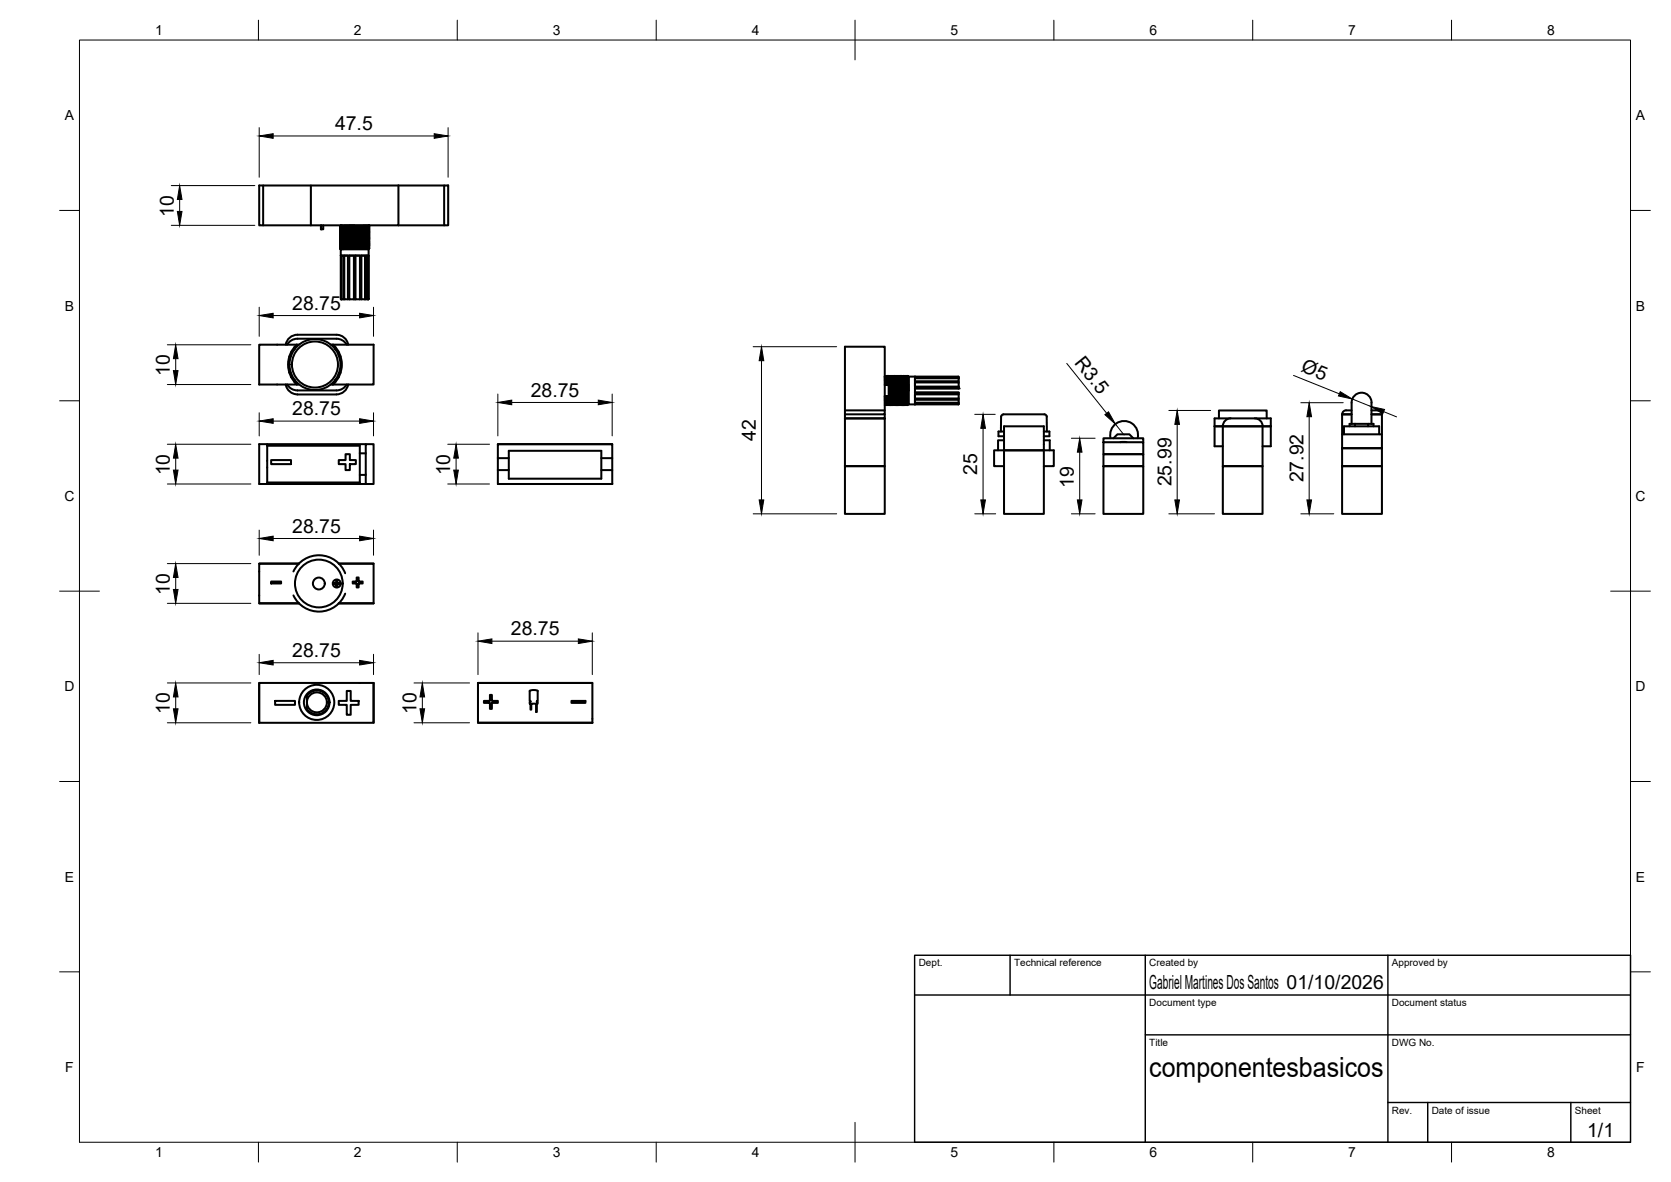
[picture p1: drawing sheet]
<svg xmlns="http://www.w3.org/2000/svg" width="420mm" height="297mm" viewBox="0 0 420 297" stroke-linecap="round" stroke-linejoin="round" font-family="sans-serif">
<!-- layer: Visible -->
<g fill="none" stroke="#000" stroke-width=".51">
<path d="M66.2 46.6v10h-1v-10h35M66.2 56.6h12M78.2 46.6v10h22v-10M80.7 56.6v1l.1-1M81.3 56.6v1h-.5M85.5 56.8h.1M85.5 57.1h.1M85.5 57.4h.1M85.5 57.7h.1M85.5 58h.1M85.5 58.3h.1M85.5 58.6h.1"/>
<path d="M85.5 58.9h.1M85.5 59.2h.1M85.5 59.5h.1M85.5 59.8h.1M85.5 59.8l.2 .1M85.5 59.5l.2 .1M85.5 59.2l.2 .1M85.5 58.9l.2 .1M85.5 58.6l.2 .1M85.5 58.3l.2 .1M85.5 58l.2 .1M85.5 57.7l.2 .1"/>
<path d="M85.5 57.4l.2 .1M85.5 57.1l.2 .1M85.5 56.8l.2 .1M85.7 56.6v.1M85.7 56.9v.1M85.7 57.2v.1M85.7 57.5v.1M85.7 57.8v.1M85.7 58.1v.1M85.7 58.4v.1M85.7 58.7v.1M85.7 59v.1"/>
<path d="M85.7 59.3v.1M85.7 59.6v.1M85.7 59.9v.1M85.7 60l-.2 .1M85.7 59.7l-.2 .1M85.7 59.4l-.2 .1M85.7 59.1l-.2 .1M85.7 58.8l-.2 .1M85.7 58.5l-.2 .1M85.7 58.2l-.2 .1M85.7 57.9l-.2 .1M85.7 57.6l-.2 .1"/>
<path d="M85.7 57.3l-.2 .1M85.7 57l-.2 .1M85.7 56.7l-.2 .1M89.2 56.6l-3.5 .1M92.7 59.8l-7 .2M92.7 59.5l-7 .2M92.7 59.3l-7 .1M92.7 58.9l-7 .2M92.7 58.6l-7 .2M92.7 58.3l-7 .2M92.7 58l-7 .2M92.7 57.7l-7 .2"/>
<path d="M92.7 57.5l-7 .1M92.7 57.1l-7 .2M92.7 56.8l-7 .2M92.7 59.8l-7 .1M92.7 59.5l-7 .1M92.7 59.2l-7 .1M92.7 58.9l-7 .1M92.7 58.6l-7 .1M92.7 58.3l-7 .1M92.7 58l-7 .1M92.7 57.7l-7 .1M92.7 57.4l-7 .1"/>
<path d="M92.7 57.1l-7 .1M92.7 56.8l-7 .1M92.7 58.3l.1 .1-7.3 .2M92.7 56.8h.1M92.7 57.1h.1M92.7 57.4v.1M92.7 57.7h.1M92.7 58h.1M92.7 58.3h.1M92.7 58.6h.1M92.7 58.9h.1M92.7 59.2v.1"/>
<path d="M92.7 59.5h.1M92.7 59.8h.1M92.7 59.8l.1 .1M92.7 59.5l.1 .1M92.7 59.3h.1M92.7 58.9l.1 .1M92.7 58.6l.1 .1M92.7 58l.1 .1M92.7 57.7l.1 .1M92.7 57.5h.1M92.7 57.1l.1 .1M92.7 56.8l.1 .1"/>
<path d="M92.8 56.6h.1M92.8 60l-7.3 .1M92.8 59.7l-7.3 .1M92.8 59.4l-7.3 .1M92.8 59.1l-7.3 .1M92.8 58.8l-7.3 .1M92.8 58.5l-7.3 .1M92.8 58.2l-7.3 .1M92.8 57.9l-7.3 .1M92.8 57.6l-7.3 .1M92.8 57.3l-7.3 .1M92.8 57l-7.3 .1"/>
<path d="M92.8 56.7l-7.3 .1M92.8 59.9l-7.3 .2M92.8 59.6l-7.3 .2M92.8 59.3l-7.3 .2M92.8 59l-7.3 .2M92.8 58.7l-7.3 .2M92.8 58.1l-7.3 .2M92.8 57.8l-7.3 .2M92.8 57.5l-7.3 .2M92.8 57.2l-7.3 .2M92.8 56.9l-7.3 .2M92.8 56.6l-7.3 .2"/>
<path d="M92.8 56.6v.1M92.8 56.9v.1M92.8 57.2v.1M92.8 57.5v.1M92.8 57.8v.1M92.8 58.1v.1M92.8 58.4v.1M92.8 58.7v.1M92.8 59v.1M92.8 59.3v.1M92.8 59.6v.1M92.8 59.9v.1"/>
<path d="M92.8 60l-.1 .1M92.8 59.7l-.1 .1M92.8 59.4l-.1 .1M92.8 59.1l-.1 .1M92.8 58.8l-.1 .1M92.8 58.5l-.1 .1M92.8 58.2l-.1 .1M92.8 57.9l-.1 .1M92.8 57.6l-.1 .1M92.8 57.3l-.1 .1M92.8 57l-.1 .1M92.8 56.7l-.1 .1"/>
<path d="M100.2 56.6h11.5M100.2 46.6h11.5M111.7 46.6h1v10h-1zM85.5 62.5l.2 .1M85.5 60.1h.1M85.5 60.4h.1M85.5 60.7h.1M85.5 61h.1M85.5 61.3h.1M85.5 61.6h.1M85.5 61.9h.1M85.5 62.2h.1"/>
<path d="M85.5 62.2l.2 .1M85.5 61.9l.2 .1M85.5 61.6l.2 .1M85.5 61.3l.2 .1M85.5 61l.2 .1M85.5 60.7l.2 .1M85.5 60.4l.2 .1M85.5 60.1l.2 .1M85.7 62.6h7v1.6h-7zM85.7 60.2v.1M85.7 60.5v.1M85.7 60.8v.1"/>
<path d="M85.7 61.1v.1M85.7 61.4v.1M85.7 61.7v.1M85.7 62v.1M85.7 62.3v.1M85.7 62.4l-.2 .1M85.7 62.1l-.2 .1M85.7 61.8l-.2 .1M85.7 61.5l-.2 .1M85.7 61.2l-.2 .1M85.7 60.9l-.2 .1M85.7 60.6l-.2 .1"/>
<path d="M85.7 60.3l-.2 .1M85.7 64.2v11zM85.7 75.2h.2M85.9 75.2l-.1-.1v-10.9h.5l.1 11M86.7 75.2l-.1-.1v-10.9h.9v11M87.9 75.2l-.1-11h1.2l-.1 11M89.2 64.2v11M89.5 75.2l-.1-11h1.1l-.1 11M90.9 75.2v-11h.9l-.1 11M92 75.2v-11h.5l-.1 11M92.6 64.2v11zM92.7 75.2h-6.8"/>
<path d="M92.7 62.2l-7 .2M92.7 61.9l-7 .2M92.7 61.6l-7 .2M92.7 61.3l-7 .2M92.7 61.1l-7 .1M92.7 60.7l-7 .2M92.7 60.4l-7 .2M92.7 60.1l-7 .2M92.7 62.5l-7 .1M92.7 62.2l-7 .1M92.7 61.9l-7 .1M92.7 61.3l-7 .1"/>
<path d="M92.7 61l-7 .1M92.7 60.7l-7 .1M92.7 60.4l-7 .1M92.7 60.1l-7 .1M92.7 62.5v.1h-7M92.7 60.1h.1M92.7 60.4h.1M92.7 60.7h.1M92.7 61v.1M92.7 61.3h.1M92.7 61.6h.1M92.7 61.9h.1"/>
<path d="M92.7 62.2h.1M92.7 62.2l.1 .1M92.7 61.9l.1 .1M92.7 61.6l.1 .1M92.7 61.3l.1 .1M92.7 61.1h.1M92.7 60.7l.1 .1M92.7 60.4l.1 .1M92.7 60.1l.1 .1M92.8 61.5l-7.1 .2M92.8 62.4l-7.3 .1M92.8 62.1l-7.3 .1"/>
<path d="M92.8 61.8l-7.3 .1M92.8 61.5l-7.3 .1M92.8 61.2l-7.3 .1M92.8 60.9l-7.3 .1M92.8 60.6l-7.3 .1M92.8 60.3l-7.3 .1M92.8 62.3l-7.3 .2M92.8 62l-7.3 .2M92.8 61.7l-7.3 .2M92.8 61.4l-7.3 .2M92.8 61.1l-7.3 .2M92.8 60.8l-7.3 .2"/>
<path d="M92.8 60.5l-7.3 .2M92.8 60.2l-7.3 .2M92.8 60.2v.1M92.8 60.5v.1M92.8 60.8v.1M92.8 61.1v.1M92.8 61.4v.1M92.8 61.7v.1M92.8 62v.1M92.8 62.3v.1M92.8 62.4l-.1 .1M92.8 62.1l-.1 .1"/>
<path d="M92.8 61.8l-.1 .1M92.8 61.2l-.1 .1M92.8 60.9l-.1 .1M92.8 60.6l-.1 .1M92.8 60.3l-.1 .1M71.8 86.6a2.99 2.99 0 0 1 3-2.5h9.8a2.99 2.99 0 0 1 2.9 2.5M72.7 89.6h.4M72.7 93.6h.4M73.1 94.6h.1M73.1 88.6h.1M73.2 88.5v.9M73.2 93.9v.8"/>
<path d="M74 87.3v.5M74 95.4v.6M74.1 87.4v.3M74.1 95.6v.3M74.1 95.9l.1 .3M74.2 87.1l-.1 .3M74.6 96.6h.1M74.6 86.6a6.8 6.8 0 0 0 .1 10M74.7 86.6h-.1M75.2 86.6h-10v10h10M83.2 96.6h.5M83.2 86.6h.5"/>
<path d="M83.7 86.6h.1M83.7 86.6h10.2v10h-10.2M83.7 96.6h.1M83.7 86.6a6.8 6.8 0 0 1 0 10M84.2 87.1v.6M84.2 95.6v.6M84.3 87.3v.5M84.3 95.4v.6M85.2 88.5v.9M85.2 93.9v.8M85.2 94.6h.1M85.2 88.6h.1"/>
<path d="M85.3 93.6h.3M85.3 89.6h.3M87.2 96.6l-.7 .8-1.4 .7h-10.3l-1.5-.4-1.1-1.1M87.2 86.6l-.7-.8-1.4-.6-10.3-.1-1.5 .4-1.1 1.1M87.5 96.6a2.99 2.99 0 0 1-2.9 2.5h-9.8a3 3 0 0 1-3-2.5M222.5 96.7h1v2.8h-1v2.1M222.5 94.6v2.1M222.5 99.5l.1 2.1M222.5 94.5l.1 2.2M222.5 94.5h.1M222.5 94.5v.1M222.6 94.5v2.2"/>
<path d="M222.6 94.5l.1 .1M222.7 94.6v2.1M222.7 99.5v2.3zM222.7 94.6h.1M222.8 94.6v2.1M222.8 99.5v2.1M222.8 99.5l.1 2.1M222.8 94.5l.1 2.2M222.8 94.5h.1M222.8 94.5v.1M222.9 94.5v2.2M222.9 94.5l.1 .1"/>
<path d="M223 94.6v2.1M223 94.6h.1M223.1 94.6v2.1M223.1 99.5v2.1M223.1 99.5l.1 2.1M223.1 94.5l.1 2.2zM223.1 94.5h.1M223.1 94.5v.1M223.2 94.5l.1 .1M223.2 99.5l.1 2.3M223.3 94.6v2.1M223.3 99.5v2.3"/>
<path d="M223.3 94.6h.1M223.4 94.6v2.1M223.4 94.6l.1-.1 .1 7.3M223.4 99.5v2.1M223.5 99.5v2.1M223.5 94.5h.1M223.5 94.5l.1 7.3M223.5 94.5l.1 .1M223.6 94.6l.1 7M223.6 94.6h.1M223.6 94.6l.2 7M223.8 94.5l.1 7.3"/>
<path d="M223.8 94.5h.1M223.8 94.5l-.2 .1M223.8 94.5l.1 .1M223.9 94.6l.1 7M223.9 94.6h.1M223.9 94.6l.2 7M224 94.5l.2 7.3M224 94.5h.1M224 94.5l-.1 .1M224.1 94.5l.1 7.3M224.1 94.5l.1 .1M224.2 94.6l.1 7"/>
<path d="M224.2 94.6h.1M224.3 94.6l.1 7M224.3 94.5l.2 7.3M224.3 94.5h.1M224.3 94.5v.1M224.4 94.5l.1 7.3M224.4 94.5l.1 .1M224.5 94.6l.1 7M224.5 94.6h.1M224.6 94.6l.1 7M224.6 94.5l.2 7.3M224.6 94.5h.1"/>
<path d="M224.6 94.5v.1M224.7 94.5l.1 7.3M224.7 94.5l.1 .1M224.8 94.6l.1 7M224.8 94.6h.1M224.9 94.6l.1 7M224.9 94.5l.2 7.3M224.9 94.5h.1M224.9 94.5v.1M225 94.5l.1 7.3M225 94.5l.1 .1M225.1 94.6l.1 7"/>
<path d="M225.1 94.6h.1M225.1 94.6l.2 7M225.3 94.5l.1 7.3M225.3 94.5h.1M225.3 94.5l-.2 .1M225.3 94.5l.1 .1M225.4 94.6l.1 7M225.4 94.6h.1M225.4 94.6l.2 7M225.6 94.5l.1 7.3M225.6 94.5h.1M225.6 94.5l-.2 .1"/>
<path d="M225.6 94.5l.1 .1M225.7 94.6l.2 7M225.7 94.6l.1 7M225.8 94.5l.2 7.3M225.8 94.5h.1M225.8 94.5l-.1 .1M225.9 94.5l.1 7.3M225.9 94.5l.1 .1M226 94.6l.1 7M226 94.6h.1M226.1 94.6l.1 7M226.1 94.5l.2 7.3"/>
<path d="M226.1 94.5h.1M226.1 94.5v.1M226.2 94.5l.1 7.3M226.2 94.5l.1 .1M226.3 94.6l.1 7M226.3 94.6h.1M226.4 94.6l.1 7M226.4 94.5l.2 7.3M226.4 94.5h.1M226.4 94.5v.1M226.5 94.5l.1 7.3M226.5 94.5l.1 .1"/>
<path d="M226.6 94.6l.1 7M226.6 94.6h.1M226.7 94.6l.1 7M226.7 94.5l.2 7.3M226.7 94.5h.1M226.7 94.5v.1M226.8 94.5l.1 7.3M226.8 94.5l.1 .1M226.9 94.6l.1 7M226.9 94.6h.1M226.9 94.6l.2 7M227.1 94.5l.1 7.3"/>
<path d="M227.1 94.5h.1M227.1 94.5l-.2 .1M227.1 94.5l.1 .1M227.2 94.6l.1 7M227.2 94.6h.1M227.2 94.6l.2 7M227.4 94.5l.1 7.3M227.4 94.5h.1M227.4 94.5l-.2 .1M227.4 94.5l.1 .1M227.5 94.6l.1 7M227.5 94.6h.1"/>
<path d="M227.6 94.6l.1 7M227.6 94.5l.2 7.3M227.6 94.5h.1M227.6 94.5v.1M227.7 94.5l.1 7.3M227.7 94.5l.1 .1M227.8 94.6l.1 7M227.8 94.6h.1M227.9 94.6l.1 7M227.9 94.5l.2 7.3M227.9 94.5h.1M227.9 94.5v.1"/>
<path d="M228 94.5l.1 7.3M228 94.5l.1 .1M228.1 94.6l.1 7M228.1 94.6h.1M228.2 94.6v3.5h.3l-.1-3.5M228.2 94.5l.1 3.6M228.2 94.5h.1M228.2 94.5v.1M228.3 94.5l.1 3.6M228.3 94.5l.1 .1M228.4 94.6l.1 7h-.3M228.5 94.6h1.6v7h-1.6z"/>
<path d="M230.1 97.5l10.9 .1zM230.1 97.5h11M230.1 98.6l10.9 .1zM241 96.2v-.1h-10.9v1.1l10.9-.1M241 95.2v-.1h-10.9v.7h10.9M241 95l-10.9-.1v-.3h10.9v2.5M241 97.1v.5M241 99.2l-10.9-.1v1l10.9-.1M241 98.6v3h-10.9M241.1 98.7l-11 .1M67.2 112h23.3v9.2h-23.3M67.2 111.6h24.8"/>
<path d="M68.2 115.6h5v1h-5zM85.2 115.6h1.7v-1.5h1.1v1.5h1.5v1h-1.5v1.5h-1.1v-1.5h-1.7zM90.5 119.3h1.5M90.5 113.9h1.5M92 111.6h1.9v10h-1.9zM125.2 115.1v3h2.7M125.2 118.1v3.5h28.7M125.2 111.6h28.7M127.9 113.3h23.3v7h-23.3zM127.9 115.1h-2.7v-3.5h28.7v3.5h-2.7M151.2 118.1h2.7M153.9 115.1v6.5"/>
<path d="M212.4 103.1h10.1v1h-10.1M212.4 117.1h10.1v12h-10.1zM212.4 105.1h10.1v12h-10.1zM222.5 103.1v-16h-10.1v18h10.1v-1M222.5 101.6h.1M222.5 101.6v.2M222.6 101.6l.1 .2M222.7 101.8h.1M222.8 101.6h.1M222.8 101.6l-.1 .2M222.9 101.6l.1 .2M223 101.8v-2.3v2.3"/>
<path d="M223 101.8h.1M223.1 101.6h.1M223.1 101.6l-.1 .2M223.2 101.6l.1 .2M223.3 101.8h.1M223.4 101.6h.1M223.4 101.6l-.1 .2M223.5 101.6l.1 .2M223.6 101.8h.1M223.7 101.6h.1M223.7 101.6l-.1 .2M223.8 101.6l.1 .2"/>
<path d="M223.9 101.8h.1M224 101.6h.1M224 101.6l-.1 .2M224.1 101.6l.1 .2M224.2 101.8h.1M224.3 101.6h.1M224.3 101.6l-.1 .2M224.4 101.6l.1 .2M224.5 101.8h.1M224.6 101.6h.1M224.6 101.6l-.1 .2M224.7 101.6l.1 .2"/>
<path d="M224.8 101.8h.1M224.9 101.6h.1M224.9 101.6l-.1 .2M225 101.6l.1 .2M225.1 101.8h.1M225.2 101.6h.1M225.2 101.6l-.1 .2M225.3 101.6l.1 .2M225.4 101.8h.1M225.5 101.6h.1M225.5 101.6l-.1 .2M225.6 101.6l.1 .2"/>
<path d="M225.7 101.8h.1M225.8 101.6h.1M225.8 101.6l-.1 .2M225.9 101.6l.1 .2M226 101.8h.1M226.1 101.6h.1M226.1 101.6l-.1 .2M226.2 101.6l.1 .2M226.3 101.8h.1M226.4 101.6h.1M226.4 101.6l-.1 .2M226.5 101.6l.1 .2"/>
<path d="M226.6 101.8h.1M226.7 101.6h.1M226.7 101.6l-.1 .2M226.8 101.6l.1 .2M226.9 101.8h.1M227 101.6h.1M227 101.6l-.1 .2M227.1 101.6l.1 .2M227.2 101.8h.1M227.3 101.6h.1M227.3 101.6l-.1 .2M227.4 101.6l.1 .2"/>
<path d="M227.5 101.8h.1M227.6 101.6h.1M227.6 101.6l-.1 .2M227.7 101.6l.1 .2M227.8 101.8h.1M227.9 101.6h.1M227.9 101.6l-.1 .2M228 101.6l.1 .2M228.1 101.8h.1M228.2 101.6l-.1 .2M241 101.3l-10.9 .1v.2M241 100.5h-10.9v.7h10.9v-.1"/>
<path d="M251.7 104.7v3.7M252.5 110.6h-1.5v2.6M252.5 113.2v-6.1h10v6.1M252.5 108.4h-1.4v1.2h1.4M252.5 117.1h-2.5v-3.9h15v3.9h-2.5M252.5 113.2v15.9h10v-15.9M252.5 113.2h10M262.5 110.6h1.4v2.6M262.5 108.4h1.4v1.2h-1.4M262.6 104.1h-9.2a1.28 1.28 0 0 0-1.7 .6M262.6 104.1l.4 .2 .2 .4v3.7M277.5 111.1h10v3h-10z"/>
<path d="M277.5 111.1v-1h10v1M277.5 117.1h10v12h-10zM277.5 114.1h10v3h-10zM279.2 110.1a3.5 3.5 0 0 1 3.4-4.3 3.5 3.5 0 0 1 3.5 4.3M280 110.1l1-1h3l1 1M281.7 111.1h1.6M306.5 105.1v-1.9h12v1.9M307.5 112.1h-2.1v-7h14.1v7h-2M307.5 107.1h-2.1h12.1M307.5 117.1h10v12h-10zM307.5 107.1h10M307.5 107.1v10"/>
<path d="M309.5 105.1a2 2 0 0 0-2 2M315.5 105.1a2 2 0 0 1 2 2M317.5 107.1h2M317.5 107.1v10h-10M337.5 109.1h10v3.5h-10zM337.5 117.1h10v12h-10zM337.5 104.1h2.4h-2.4v5M337.5 112.6h10v4.5h-10zM337.9 109.1v-2h8.9v2M338.5 103.1h1.4M338.5 103.1a1.01 1.01 0 0 0-1 1M339.9 106.5v-5.3a2.51 2.51 0 0 1 2.5-2.5 2.51 2.51 0 0 1 2.5 2.5l-.1 5.3"/>
<path d="M340.7 106.5h-1.4v.6M340.7 106.5h3.3M340.7 106.5v.6M344 106.5h1.4v.6M344 106.5v.6M344.8 104.1h2.7M344.8 103.1h1.7M346.5 103.1a1.01 1.01 0 0 1 1 1M347.5 104.1v5M67.2 121.6v-10h-2v10h26.8M125.2 121.6h28.7M65.2 141.6h10h-10v10h10h-10"/>
<path d="M68.2 146.1h2.5v.5h-2.5zM73.8 143.6a7.1 7.1 0 0 1 6.6-4.1 7.1 7.1 0 0 1 6.4 4.6M83.9 146.5h.6v-.6h.3v.6h.6v.3h-.6v.6h-.3v-.6h-.6zM86.8 149.2a7.1 7.1 0 0 1-6.4 4.5 7.1 7.1 0 0 1-6.6-4.1M89.7 145.1h.5v1h1v.5h-1v1h-.5v-1h-1v-.5h1zM93.9 141.6h-8.7h8.7v10h-8.7M65.2 171.6v10M69.2 176.1h5v1h-5zM77.5 174.4a3 3 0 0 1 4.4 .1 3 3 0 0 1-.4 4.4 3 3 0 0 1-4.3-.7v-3.4zM87.2 173.6h1v2.5h2v1h-2v2.5h-1v-2.5h-2v-1h2zM93.9 171.6h-28.7v10M93.9 171.6v10h-28.7"/>
<path d="M93.9 171.6v10M120.2 171.6h28.7v10M120.2 171.6v10h28.7M120.2 171.6h28.7M121.7 176.1h1.5v-1.5h.5v1.5h1.5v.5h-1.5v1.5h-.5v-1.5h-1.5zM133.3 176.1l-.1-2.5a2.29 2.29 0 0 1 2 0v2.5l-.2 .1M133.3 176.1v.3M135 176.2v.1M135 176.3l.2 .1v.4h-.2v2.1h-.2v-2.1h-1.2v1.5h-.2v-1.5h-.2l.1-.4M143.7 176.1h3.5v.5h-3.5zM120.2 181.6h28.7"/>
<circle cx="79.2" cy="91.6" r="5.8"/>
<circle cx="79.2" cy="91.6" r="6.4"/>
<circle cx="80.2" cy="146.6" r="6"/>
<circle cx="80.2" cy="146.6" r="1.49"/>
<circle cx="84.7" cy="146.6" r="1.01"/>
<circle cx="79.6" cy="176.5" r="3.2"/>
<circle cx="79.6" cy="176.5" r="4.4"/>
<circle cx="79.7" cy="176.5" r="2.51"/>
</g>
<g fill="#000">
<circle cx="85.7" cy="56.6" r=".25"/>
<circle cx="241" cy="97.6" r=".25"/>
</g>
<!-- layer: BORDER -->
<g fill="none" stroke="#000" stroke-width=".25">
<path d="M20 10.1h390v276.9h-390zM65 5.1v5M115 5.1v5M165 5.1v5M215 5.1v10M265 5.1v5M315 5.1v5M365 5.1v5M15 52.9h5M410 52.9h5M15 100.7h5M410 100.7h5"/>
<path d="M15 148.6h10M405 148.6h10M15 196.4h5M410 196.4h5M15 244.2h5M410 244.2h5M65 287v5M115 287v5M165 287v5M215 282.1v9.9M265 287v5M315 287v5"/>
<path d="M365 287v5"/>
</g>
<!-- layer: TITLEBLOCK -->
<path d="M230 240.1h180v46.9h-180zM230 250h180M254 240.1v9.9M288 240.1v46.9M349 240.1v46.9M288 260.1h122M349 277.1h61M359 277.1v9.9M395 277.1v9.9" fill="none" stroke="#000" stroke-width=".36"/>
<!-- layer: FD_Dimensions -->
<g fill="none" stroke="#000" stroke-width=".25">
<path d="M65.2 32.1v12.4M68.7 34.2h40.5M112.7 32.1v12.4M43.1 56.6h21M43.1 46.6h21M45.2 50.1v3M65.2 77.2v7.3M68.7 79.3h21.7M93.9 77.2v7.3M42.1 86.6h21M42.1 96.6h21M44.2 90.1v3"/>
<path d="M125.2 99v10.5M153.9 99v10.5M189.4 87.1h21M191.5 90.6v35M268.2 91.3l10.1 12.6M325.2 94.3l11.6 4.7M42.1 111.6h21M44.2 115.1v3M65.2 103.7v5.8M68.7 105.8h21.7M93.9 103.7v5.8M112.6 111.6h10.5"/>
<path d="M114.7 115.1v3M128.7 101.1h21.7M245.1 104.1h5.1M247.2 107.6v18M269.4 110.1h6M271.5 113.6v12M280.5 106.6l2.1 2.7M293.9 103.2h10.5M296 106.6v19M327.1 101.2h10.6M329.2 104.7v20.9M340 100.3l4.7 1.8"/>
<path d="M347.9 103.4l3.3 1.4M42.1 121.6h21M65.2 133.2v6.3M68.7 135.3h21.7M93.9 133.2v6.3M112.6 121.6h10.5M189.4 129.1h21M245.1 129.1h5.3M269.4 129.1h6M293.9 129.1h11.5M327.1 129.1h8.3M42.1 141.6h21"/>
<path d="M42.1 151.6h21M44.2 145.1v3M120.2 159v10.5M148.9 159v10.5M42.1 171.6h21M44.2 175.1v3M65.2 164.4v5.1M68.7 166.5h21.7M93.9 164.4v5.1M104.1 171.6h14M106.2 175.1v3M123.7 161.1h21.7"/>
<path d="M42.1 181.6h21M104.1 181.6h14"/>
</g>
<g fill="#000" stroke="#000" stroke-width=".25">
<path d="M65.2 34.2l3.5-.6v1.2zM109.2 33.6l3.5 .6-3.5 .6zM44.6 53.1h1.2l-.6 3.5zM45.2 46.6l.6 3.5h-1.2zM65.2 79.3l3.5-.6v1.2zM90.4 78.7l3.5 .6-3.5 .6zM44.2 86.6l.6 3.5h-1.2zM43.6 93.1h1.2l-.6 3.5zM191.5 87.1l.5 3.5h-1.1zM337 98.4l3 1.9-3.5-.8zM44.2 111.6l.6 3.5h-1.2zM43.6 118.1h1.2l-.6 3.5z"/>
<path d="M65.2 105.8l3.5-.6v1.2zM90.4 105.2l3.5 .6-3.5 .6zM114.7 111.6l.6 3.5h-1.2zM114.1 118.1h1.2l-.6 3.5zM125.2 101.1l3.5-.6v1.2zM150.4 100.5l3.5 .6-3.5 .6zM247.2 104.1l.6 3.5h-1.2zM271.5 110.1l.6 3.5h-1.2zM277.8 104.2l.9-.7 1.8 3.1zM296 103.2l.6 3.4h-1.2zM329.2 101.2l.6 3.5h-1.2zM344.7 102.1l3.4 .8-.4 1.1z"/>
<path d="M65.2 135.3l3.5-.6v1.2zM90.4 134.7l3.5 .6-3.5 .6zM190.9 125.6h1.1l-.5 3.5zM246.6 125.6h1.2l-.6 3.5zM270.9 125.6h1.2l-.6 3.5zM295.4 125.6h1.2l-.6 3.5zM328.6 125.6h1.2l-.6 3.5zM44.2 141.6l.6 3.5h-1.2zM43.6 148.1h1.2l-.6 3.5zM44.2 171.6l.6 3.5h-1.2zM43.6 178.1h1.2l-.6 3.5zM65.2 166.5l3.5-.5v1.1z"/>
<path d="M90.4 166l3.5 .5-3.5 .6zM106.2 171.6l.6 3.5h-1.2zM105.6 178.1h1.2l-.6 3.5zM120.2 161.1l3.5-.5v1.1zM145.4 160.6l3.5 .5-3.5 .6z"/>
</g>
<text font-size="7" x="289" y="270.6">componentesbasicos</text>
<g font-size="4.9">
<text x="84.2" y="32.7">47.5</text>
<text x="43.7" y="54.5" transform="rotate(-90 43.7 54.5)">10</text>
<text x="73.5" y="77.9">28.75</text>
<text x="42.7" y="94.5" transform="rotate(-90 42.7 94.5)">10</text>
<text x="270" y="91.2" transform="rotate(51 270 91.2)">R3.5</text>
<text x="326.9" y="93.4" transform="rotate(22 326.9 93.4)">Ø5</text>
<text x="133.5" y="99.7">28.75</text>
<text x="73.5" y="104.4">28.75</text>
<text x="190.1" y="110.8" transform="rotate(-90 190.1 110.8)">42</text>
<text x="42.7" y="119.5" transform="rotate(-90 42.7 119.5)">10</text>
<text x="113.2" y="119.5" transform="rotate(-90 113.2 119.5)">10</text>
<text x="245.7" y="119.3" transform="rotate(-90 245.7 119.3)">25</text>
<text x="270" y="122.5" transform="rotate(-90 270 122.5)">19</text>
<text x="294.5" y="122.2" transform="rotate(-90 294.5 122.2)">25.99</text>
<text x="327.7" y="121.2" transform="rotate(-90 327.7 121.2)">27.92</text>
<text x="73.5" y="133.9">28.75</text>
<text x="42.7" y="149.5" transform="rotate(-90 42.7 149.5)">10</text>
<text x="128.5" y="159.7">28.75</text>
<text x="73.5" y="165.1">28.75</text>
<text x="42.7" y="179.5" transform="rotate(-90 42.7 179.5)">10</text>
<text x="104.7" y="179.5" transform="rotate(-90 104.7 179.5)">10</text>
<text x="289" y="248.5">Gabriel Martines Dos Santos 01/10/2026</text>
<text x="399.1" y="285.7">1/1</text>
</g>
<g font-size="3.5">
<text x="39" y="8.8">1</text>
<text x="89" y="8.8">2</text>
<text x="139" y="8.8">3</text>
<text x="189" y="8.8">4</text>
<text x="239" y="8.8">5</text>
<text x="289" y="8.8">6</text>
<text x="339" y="8.8">7</text>
<text x="389" y="8.8">8</text>
<text x="16.3" y="30.2">A</text>
<text x="411.3" y="30.2">A</text>
<text x="16.3" y="78">B</text>
<text x="411.3" y="78">B</text>
<text x="16.2" y="125.9">C</text>
<text x="411.2" y="125.9">C</text>
<text x="16.2" y="173.7">D</text>
<text x="411.2" y="173.7">D</text>
<text x="16.3" y="221.6">E</text>
<text x="411.3" y="221.6">E</text>
<text x="16.4" y="269.4">F</text>
<text x="411.4" y="269.4">F</text>
<text x="39" y="290.8">1</text>
<text x="89" y="290.8">2</text>
<text x="139" y="290.8">3</text>
<text x="189" y="290.8">4</text>
<text x="239" y="290.8">5</text>
<text x="289" y="290.8">6</text>
<text x="339" y="290.8">7</text>
<text x="389" y="290.8">8</text>
</g>
<g font-size="2.5">
<text x="231" y="242.9">Dept.</text>
<text x="255" y="242.9">Technical reference</text>
<text x="289" y="242.9">Created by</text>
<text x="350" y="242.9">Approved by</text>
<text x="289" y="252.8">Document type</text>
<text x="350" y="252.8">Document status</text>
<text x="289" y="262.9">Title</text>
<text x="350" y="262.9">DWG No.</text>
<text x="350" y="279.9">Rev.</text>
<text x="360" y="279.9">Date of issue</text>
<text x="396" y="279.9">Sheet</text>
</g>
</svg>
